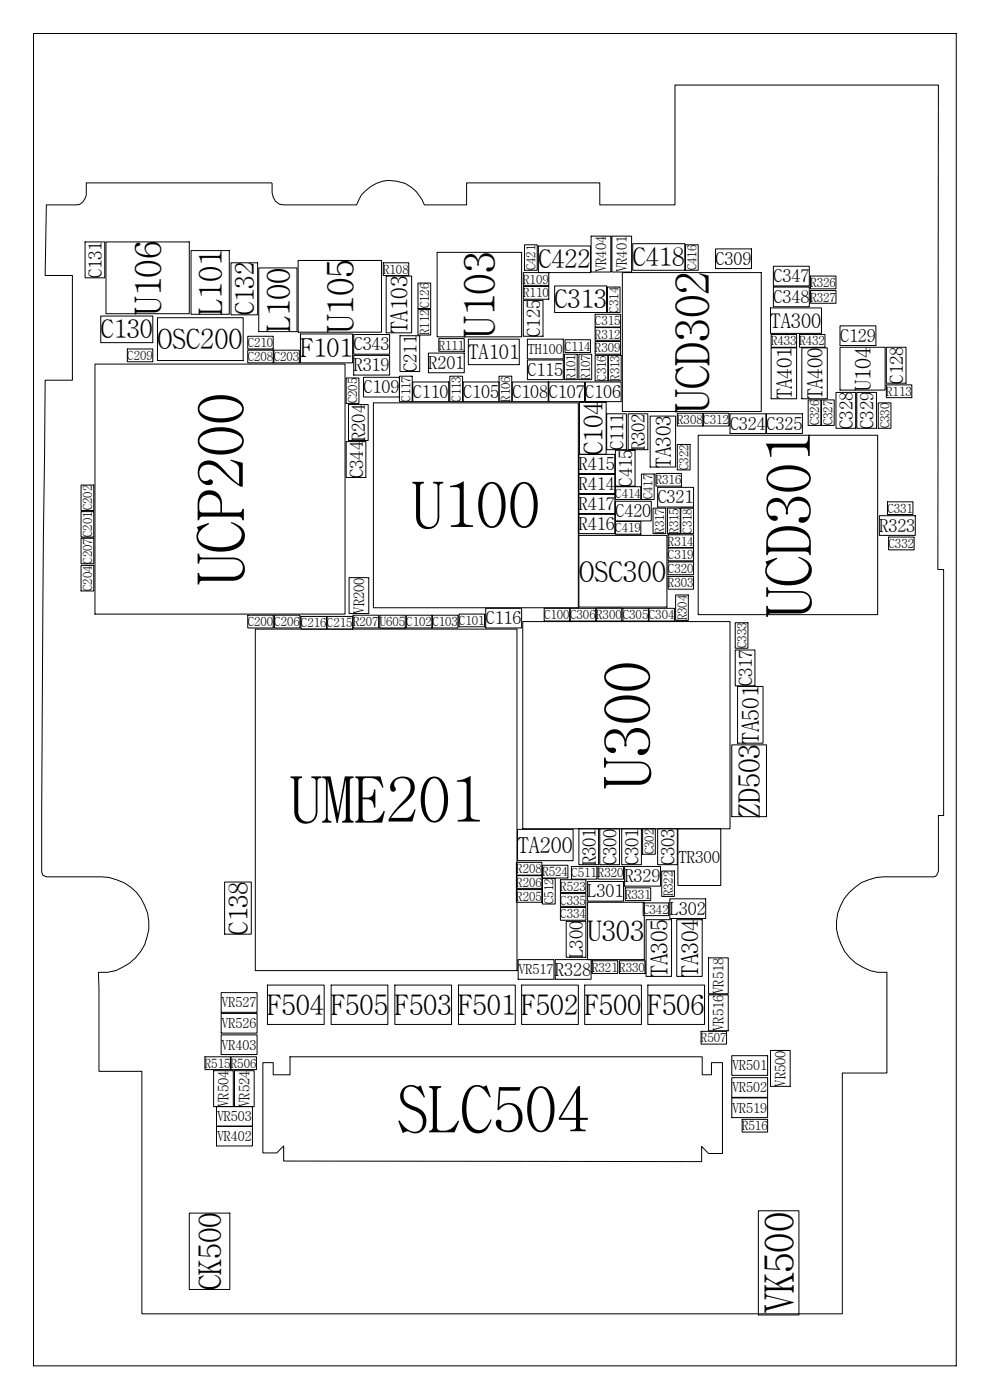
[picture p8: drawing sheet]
<svg xmlns="http://www.w3.org/2000/svg" width="297mm" height="420mm" viewBox="0 0 297 420" stroke-linecap="round" stroke-linejoin="round" font-family="sans-serif">
<g fill="none" stroke="#000" stroke-width=".3">
<path d="M10.1 10.1h276.8v399.8h-276.8zM13.9 61.5h9a3.3 3.3 0 0 0 3-3v-3.6h55.6l.1 .2a5.4 5.4 0 0 0 2.3 6.2l1.4 .2h21.7a10.7 10.7 0 0 1 10.2-7.4 10.7 10.7 0 0 1 10.1 7.4h12.7v-6.6h40v6.6h22.5v-36h79.1l-.2 145.4h1.7v73.9h-1.5v16.6l-.2 .5a1.53 1.53 0 0 1-1.2 1.2h-15a14.4 14.4 0 0 0-13.5 10 14.4 14.4 0 0 0 5 15.9 13.2 13.2 0 0 0 9.4 2.8v30.2h-13.4v72.3h-210.1v-72.8h-12.9l-.2-29.7a12.5 12.5 0 0 0 9.4-2.8 14.4 14.4 0 0 0 5.1-16 14.4 14.4 0 0 0-13.6-9.9h-16.5l-.4-.1a1.17 1.17 0 0 1-1-1.2l.3-78 .7-69.7h8.2v-31.4h-8.2zM25.5 72.6h5.9v10.8h-5.9zM31.8 72.6h25v21.5h-25zM57.3 75.2h11.5v19.1h-11.5zM69.3 78.9h8v15.6h-8zM89.5 78.2h25v21.5h-25zM115 78.9h7.6v3.8h-7.6zM131.1 75.7h25.4v25.4h-25.4zM157.4 73.5h3.8v7.6h-3.8zM161.5 73.8h15.7v8h-15.7zM177.4 70.9h5.9v10.7h-5.9z"/>
<path d="M183.6 70.9h5.9v10.7h-5.9zM189.8 73.1h15.7v8h-15.7zM205.7 73.5h3.8v7.6h-3.8zM214.7 74.7h10.8v5.9h-10.8zM232.1 79.9h10.7v5.9h-10.7zM30.2 94.8h15.6v8h-15.6zM47.2 95.4h25.8v12.8h-25.8zM77.6 80.4h11.5v19.1h-11.5zM115.9 82.8h7.6v17.1h-7.6zM125.4 84.9h3.8v7.7h-3.8zM125.4 92.9h3.8v7.7h-3.8zM157 90.1h5.9v10.8h-5.9z"/>
<path d="M157 81.8h7.7v3.8h-7.7zM157 86h7.7v3.8h-7.7zM166.4 85.8h15.6v8h-15.6zM178.6 94.3h7.6v3.9h-7.6zM178.6 98.3h7.6v3.8h-7.6zM182.2 86.1h3.8v7.7h-3.8zM186.7 81.8h41.7v41.7h-41.7zM231.2 92.4h15.3v7.7h-15.3zM232.1 86.1h10.7v6h-10.7zM243.2 82.8h7.6v3.9h-7.6zM243.2 87.2h7.6v3.8h-7.6zM252 97.8h10.8v5.9h-10.8z"/>
<path d="M28.5 109.3h75v75h-75zM38.2 104.7h7.6v3.9h-7.6zM74.3 105.1h7.7v3.8h-7.7zM74.3 100.9h7.7v3.8h-7.7zM82.2 105.1h7.6v3.8h-7.6zM90.1 100.2h15.7v8.7h-15.7zM103.9 113.4h3.8v7.7h-3.8zM106.1 100.4h10.8v5.9h-10.8zM106.1 106.7h10.8v5.9h-10.8zM109.1 113.2h10.7v5.9h-10.7zM119.8 112.9h3.9v7.6h-3.9zM120 100.8h5.9v10.7h-5.9z"/>
<path d="M123.8 114.6h10.8v5.9h-10.8zM128.5 106h10.8v5.9h-10.8zM131.7 101.6h7.6v3.8h-7.6zM135 112.9h3.8v7.6h-3.8zM139 114.6h10.7v5.9h-10.7zM140.5 101.8h15.3v7.6h-15.3zM149.7 112.9h3.8v7.6h-3.8zM153.7 114.6h10.8v5.9h-10.8zM158.2 108h10.8v5.9h-10.8zM158.2 101.8h10.8v5.9h-10.8zM164.7 114.6h10.7v5.9h-10.7zM169.4 106.3h3.8v7.6h-3.8z"/>
<path d="M169.5 102h7.7v3.8h-7.7zM173.7 106.3h3.8v7.6h-3.8zM175.6 114.6h10.8v5.9h-10.8zM178.6 106.7h3.8v7.6h-3.8zM178.6 102.5h7.6v3.8h-7.6zM182.6 106.7h3.8v7.6h-3.8zM231.4 100.4h7.6v3.8h-7.6zM231.4 104.4h7.6v15.3h-7.6zM239.9 100.4h7.6v3.8h-7.6zM240.6 104.4h7.6v15.3h-7.6zM250.8 117.8h5.9v10.7h-5.9zM252 104.2h13.6v12.9h-13.6z"/>
<path d="M257.1 117.8h5.9v10.7h-5.9zM265.9 104.2h5.9v10.8h-5.9zM265.9 115.5h7.7v3.8h-7.7zM103.9 132.5h5.9v10.8h-5.9zM104.6 121.4h5.9v10.8h-5.9zM112 120.9h61.5v61.5h-61.5zM173.7 136.4h10.8v5.9h-10.8zM173.9 120.7h8v15.7h-8zM182 124.2h5.9v10.8h-5.9zM184.6 135.1h5.9v10.8h-5.9zM188.5 124.2h5.9v10.8h-5.9zM195.1 124.9h7.6v15.3h-7.6z"/>
<path d="M203.2 133.4h3.9v7.6h-3.9zM203.2 124h7.7v3.8h-7.7zM209.5 130.6h53.8v53.9h-53.8zM211.1 124h7.6v3.8h-7.6zM219 124.2h10.8v5.9h-10.8zM230 124.2h10.7v5.9h-10.7zM242.5 120h3.8v7.7h-3.8zM246.5 120h3.8v7.7h-3.8zM263.5 120.9h3.8v7.6h-3.8zM24.3 153.5h3.8v7.7h-3.8zM24.3 145.6h3.8v7.6h-3.8zM173.7 142.3h10.8v5.9h-10.8z"/>
<path d="M173.7 154.2h10.8v5.9h-10.8zM173.7 148.3h10.8v5.9h-10.8zM184.6 146.1h7.7v3.8h-7.7zM184.6 156.5h7.7v3.8h-7.7zM184.6 150.4h10.8v5.9h-10.8zM192.4 142.3h3.9v7.6h-3.9zM195.9 152.5h3.8v7.6h-3.8zM196.8 142.1h7.6v3.8h-7.6zM197.3 146.3h10.8v5.9h-10.8zM200.3 152.5h3.8v7.6h-3.8zM204.3 152.5h3.8v7.6h-3.8zM263.8 154.8h10.8v5.9h-10.8z"/>
<path d="M266.3 150.6h7.6v3.8h-7.6zM24.3 169.7h3.8v7.7h-3.8zM24.3 161.5h3.8v7.7h-3.8zM104.7 173.4h5.9v10.7h-5.9zM173.7 160.7h26.4v21.5h-26.4zM200.4 164.5h7.7v3.8h-7.7zM200.4 168.7h7.7v3.8h-7.7zM200.4 173h7.7v3.8h-7.7zM200.4 160.5h7.7v3.8h-7.7zM202.7 178.6h3.8v7.6h-3.8zM266.6 161.2h7.7v3.8h-7.7zM74.3 184.6h7.7v3.9h-7.7z"/>
<path d="M76.6 188.8h78.5v102.5h-78.5zM82.3 184.6h7.7v3.9h-7.7zM90.3 185h7.7v3.8h-7.7zM98.1 185h7.7v3.8h-7.7zM106 184.6h7.6v3.9h-7.6zM113.9 184.6h7.7v3.9h-7.7zM121.9 184.6h7.7v3.9h-7.7zM129.8 184.6h7.6v3.9h-7.6zM137.8 184.3h7.6v3.8h-7.6zM145.7 182.6h10.8v5.9h-10.8zM156.8 186.5h62.2v62.2h-62.2zM163.3 182.6h7.6v3.8h-7.6z"/>
<path d="M171.1 182.6h7.6v3.8h-7.6zM178.9 182.6h7.6v3.8h-7.6zM186.9 182.6h7.6v3.8h-7.6zM194.7 182.6h7.7v3.8h-7.7zM220.6 195.1h5.9v10.7h-5.9zM220.6 186.9h3.8v7.6h-3.8zM221.3 206h7.6v17h-7.6zM219.6 223.5h10.4v21.6h-10.4zM154.9 258.8h7.7v3.8h-7.7zM155.3 248.9h16.7v9.4h-16.7zM162.8 259.7h7.6v3.8h-7.6zM173.7 248.7h5.9v10.8h-5.9z"/>
<path d="M180 248.7h5.9v10.8h-5.9zM186.5 248.7h5.9v10.8h-5.9zM192.8 248.7h3.8v7.7h-3.8zM197.3 248.7h5.9v10.8h-5.9zM203.4 248.7h12.9v17h-12.9zM67.4 264.7h8v15.7h-8zM154.9 267h7.7v3.8h-7.7zM154.9 262.8h7.7v3.8h-7.7zM162.8 263.7h3.8v7.6h-3.8zM168.1 272.4h7.7v3.8h-7.7zM168.1 268.2h7.7v3.8h-7.7zM168.1 264h7.7v3.8h-7.7z"/>
<path d="M169.9 276.5h5.9v10.8h-5.9zM171.4 260h7.7v3.8h-7.7zM176.3 264.5h10.8v5.9h-10.8zM176.3 270.8h17v17.2h-17zM179.4 260h7.7v3.8h-7.7zM187.4 260h10.8v5.9h-10.8zM187.6 266.4h7.6v3.9h-7.6zM193 271h7.6v3.8h-7.6zM193.8 276h7.7v17h-7.7zM198.5 261.4h3.9v7.6h-3.9zM201 269.7h10.7v6h-10.7zM203.1 276h7.6v17h-7.6z"/>
<path d="M66.4 297.9h10.7v5.9h-10.7zM80.2 295.6h17.1v11.8h-17.1zM99.4 295.6h17v11.8h-17zM118.5 295.6h17v11.8h-17zM137.6 295.6h17v11.8h-17zM155.5 288h10.7v5.9h-10.7zM156.5 295.6h17v11.8h-17zM166.6 288h10.8v5.9h-10.8zM175.4 295.6h17v11.8h-17zM177.7 288.3h7.6v3.9h-7.6zM185.9 288.3h7.6v3.9h-7.6zM194.4 295.6h17v11.8h-17z"/>
<path d="M212.6 298.6h5.9v10.8h-5.9zM212.6 287.5h5.9v10.7h-5.9zM61.5 317.2h7.6v3.8h-7.6zM66.4 310.6h10.7v5.9h-10.7zM66.4 304.1h10.7v5.9h-10.7zM69.3 317.2h7.6v3.8h-7.6zM78.9 318.9h3.1v3.7h5v-5.4h123.7v5.4h2.8v-3.7h3.3v27.3h-4.2l-2.1-2.1v4.5l-125.4-.2v-4.5l-2.1 2.1h-4.1zM210.4 309.5h7.6v3.9h-7.6zM219.6 316.8h10.7v5.9h-10.7zM231.2 315.3h5.9v10.7h-5.9zM64.1 321.3h5.9v10.8h-5.9zM65 338h10.7v5.9h-10.7z"/>
<path d="M65 332.1h10.7v5.9h-10.7zM70.4 321.3h5.9v10.8h-5.9zM219.6 323.4h10.7v5.9h-10.7zM219.6 329.5h10.7v5.9h-10.7zM222.7 335.9h7.6v3.8h-7.6zM56.8 364.1h12.2v22.9h-12.2zM227.5 363.4h12.2v31.2h-12.2z"/>
</g>
<g font-size="19.3">
<text x="123.5" y="158.5">U100</text>
<text x="73.2" y="175.7" transform="rotate(-90 73.2 175.7)">UCP200</text>
<text x="195.1" y="236.9" transform="rotate(-90 195.1 236.9)">U300</text>
<text x="86.9" y="246.9">UME201</text>
<text x="118.9" y="339.8">SLC504</text>
</g>
<text font-size="18.6" x="243.3" y="185.4" transform="rotate(-90 243.3 185.4)">UCD301</text>
<text font-size="14.2" x="212.9" y="124" transform="rotate(-90 212.9 124)">UCD302</text>
<text font-size="13" x="148.6" y="101.5" transform="rotate(-90 148.6 101.5)">U103</text>
<text font-size="12.2" x="238.2" y="394.2" transform="rotate(-90 238.2 394.2)">VK500</text>
<g font-size="11.1">
<text x="48.5" y="94.5" transform="rotate(-90 48.5 94.5)">U106</text>
<text x="106.1" y="100.1" transform="rotate(-90 106.1 100.1)">U105</text>
</g>
<g font-size="9.7">
<text x="66.7" y="94.5" transform="rotate(-90 66.7 94.5)">L101</text>
<text x="87" y="99.7" transform="rotate(-90 87 99.7)">L100</text>
</g>
<text font-size="9.4" x="66.4" y="387.3" transform="rotate(-90 66.4 387.3)">CK500</text>
<text font-size="8.9" x="228" y="245.4" transform="rotate(-90 228 245.4)">ZD503</text>
<text font-size="8.7" x="173.9" y="174.5">OSC300</text>
<g font-size="8.5">
<text x="47.3" y="104.8">OSC200</text>
<text x="176.3" y="282.4">U303</text>
<text x="80.2" y="304.5">F504 F505</text>
<text x="118.5" y="304.5">F503</text>
<text x="137.6" y="304.5">F501 F502</text>
<text x="175.4" y="304.5">F500</text>
<text x="194.4" y="304.5">F506</text>
</g>
<g font-size="8">
<text x="76.3" y="94.7" transform="rotate(-90 76.3 94.7)">C132</text>
<text x="180.8" y="136.5" transform="rotate(-90 180.8 136.5)">C104</text>
<text x="74.4" y="280.5" transform="rotate(-90 74.4 280.5)">C138</text>
</g>
<g font-size="7.8">
<text x="161.5" y="80.5">C422</text>
<text x="189.8" y="79.8">C418</text>
<text x="166.4" y="92.5">C313</text>
<text x="30.2" y="101.6">C130</text>
<text x="90.1" y="107.3">F101</text>
</g>
<g font-size="6.9">
<text x="122.3" y="100" transform="rotate(-90 122.3 100)">TA103</text>
<text x="227.7" y="223.2" transform="rotate(-90 227.7 223.2)">TA501</text>
<text x="200.3" y="293.2" transform="rotate(-90 200.3 293.2)">TA305</text>
<text x="209.5" y="293.2" transform="rotate(-90 209.5 293.2)">TA304</text>
</g>
<g font-size="6.6">
<text x="261.3" y="117.2" transform="rotate(-90 261.3 117.2)">U104</text>
<text x="155.4" y="256">TA200</text>
</g>
<g font-size="6.3">
<text x="237.5" y="119.9" transform="rotate(-90 237.5 119.9)">TA401</text>
<text x="246.7" y="119.9" transform="rotate(-90 246.7 119.9)">TA400</text>
<text x="201.2" y="140.4" transform="rotate(-90 201.2 140.4)">TA303</text>
</g>
<g font-size="6.1">
<text x="231.2" y="98.3">TA300</text>
<text x="140.5" y="107.7">TA101</text>
</g>
<g font-size="5.6">
<text x="30.6" y="83.5" transform="rotate(-90 30.6 83.5)">C131</text>
<text x="162.1" y="101.1" transform="rotate(-90 162.1 101.1)">C125</text>
<text x="125.1" y="111.7" transform="rotate(-90 125.1 111.7)">C211</text>
<text x="271" y="115.1" transform="rotate(-90 271 115.1)">C128</text>
<text x="255.9" y="128.7" transform="rotate(-90 255.9 128.7)">C328</text>
<text x="262.1" y="128.7" transform="rotate(-90 262.1 128.7)">C329</text>
<text x="109.6" y="132.4" transform="rotate(-90 109.6 132.4)">R204</text>
<text x="187.1" y="135.1" transform="rotate(-90 187.1 135.1)">C111</text>
<text x="193.5" y="135.1" transform="rotate(-90 193.5 135.1)">R302</text>
<text x="108.9" y="143.5" transform="rotate(-90 108.9 143.5)">C344</text>
<text x="189.7" y="146.1" transform="rotate(-90 189.7 146.1)">C415</text>
<text x="225.6" y="206" transform="rotate(-90 225.6 206)">C317</text>
<text x="178.7" y="259.7" transform="rotate(-90 178.7 259.7)">R301</text>
<text x="185" y="259.7" transform="rotate(-90 185 259.7)">C300</text>
<text x="191.6" y="259.7" transform="rotate(-90 191.6 259.7)">C301</text>
<text x="202.4" y="259.7" transform="rotate(-90 202.4 259.7)">C303</text>
<text x="174.9" y="287.5" transform="rotate(-90 174.9 287.5)">L300</text>
</g>
<g font-size="5.4">
<text x="214.7" y="79.5">C309</text>
<text x="232.1" y="84.7">C347</text>
<text x="232.1" y="90.9">C348</text>
<text x="106.1" y="105.2">C343</text>
<text x="252.1" y="102.6">C129</text>
<text x="106.1" y="111.4">R319</text>
<text x="128.5" y="110.7">R201</text>
<text x="158.2" y="112.8">C115</text>
<text x="109.1" y="118">C109</text>
<text x="123.8" y="119.4">C110</text>
<text x="139" y="119.4">C105</text>
<text x="153.7" y="119.4">C108</text>
<text x="164.7" y="119.4">C107</text>
<text x="175.6" y="119.4">C106</text>
<text x="219" y="129">C324C325</text>
<text x="173.7" y="141.1">R415</text>
<text x="173.7" y="147">R414</text>
<text x="173.7" y="153.1">R417</text>
<text x="184.7" y="155.2">C420</text>
<text x="197.3" y="151">C321</text>
<text x="173.7" y="159">R416</text>
<text x="263.9" y="159.6">R323</text>
<text x="145.7" y="187.3">C116</text>
<text x="176.3" y="269.3">L301</text>
<text x="187.4" y="264.8">R329</text>
<text x="201" y="274.5">L302</text>
<text x="166.6" y="292.8">R328</text>
</g>
<text font-size="5" x="203.5" y="259">TR300</text>
<g font-size="4.3">
<text x="181.8" y="81.7" transform="rotate(-90 181.8 81.7)">VR404</text>
<text x="188.1" y="81.7" transform="rotate(-90 188.1 81.7)">VR401</text>
<text x="109.2" y="184.2" transform="rotate(-90 109.2 184.2)">VR200</text>
<text x="217.1" y="298.3" transform="rotate(-90 217.1 298.3)">VR518</text>
<text x="217.1" y="309.4" transform="rotate(-90 217.1 309.4)">VR516</text>
<text x="235.7" y="326.1" transform="rotate(-90 235.7 326.1)">VR500</text>
<text x="68.6" y="332.2" transform="rotate(-90 68.6 332.2)">VR504</text>
<text x="74.8" y="332.2" transform="rotate(-90 74.8 332.2)">VR524</text>
</g>
<g font-size="4.2">
<text x="158.4" y="106.2">TH100</text>
<text x="155.6" y="292.4">VR517</text>
<text x="66.5" y="302.3">VR527</text>
<text x="66.5" y="308.6">VR526</text>
<text x="66.5" y="315">VR403</text>
<text x="219.7" y="321.3">VR501</text>
<text x="219.7" y="327.9">VR502</text>
<text x="219.7" y="333.9">VR519</text>
<text x="65.1" y="336.6">VR503</text>
<text x="65.1" y="342.5">VR402</text>
</g>
<g font-size="3.8">
<text x="115" y="82.1">R108</text>
<text x="160.7" y="81.1" transform="rotate(-90 160.7 81.1)">C421</text>
<text x="209" y="81.1" transform="rotate(-90 209 81.1)">C416</text>
<text x="157" y="85.1">R109</text>
<text x="157" y="89.3">R110</text>
<text x="243.1" y="86.1">R326</text>
<text x="128.8" y="92.6" transform="rotate(-90 128.8 92.6)">C126</text>
<text x="185.5" y="93.8" transform="rotate(-90 185.5 93.8)">C314</text>
<text x="243.1" y="90.5">R327</text>
<text x="128.8" y="100.6" transform="rotate(-90 128.8 100.6)">R112</text>
<text x="178.5" y="101.6">R312</text>
<text x="178.5" y="97.6">C315</text>
<text x="74.3" y="104.2">C210</text>
<text x="131.6" y="104.9">R111</text>
<text x="169.5" y="105.2">C114</text>
<text x="178.5" y="105.8">R309</text>
<text x="231.3" y="103.7">R433</text>
<text x="239.8" y="103.7">R432</text>
<text x="38.2" y="108">C209</text>
<text x="74.3" y="108.4">C208</text>
<text x="82.1" y="108.4">C203</text>
<text x="172.7" y="113.9" transform="rotate(-90 172.7 113.9)">R101</text>
<text x="177" y="113.9" transform="rotate(-90 177 113.9)">R107</text>
<text x="181.9" y="114.3" transform="rotate(-90 181.9 114.3)">C316</text>
<text x="185.9" y="114.3" transform="rotate(-90 185.9 114.3)">R313</text>
<text x="265.9" y="118.8">R113</text>
<text x="107.2" y="121.1" transform="rotate(-90 107.2 121.1)">C205</text>
<text x="123.2" y="120.5" transform="rotate(-90 123.2 120.5)">C117</text>
<text x="138.3" y="120.5" transform="rotate(-90 138.3 120.5)">C113</text>
<text x="153.1" y="120.5" transform="rotate(-90 153.1 120.5)">R106</text>
<text x="203.2" y="127.3">R308</text>
<text x="211" y="127.3">C312</text>
<text x="245.8" y="127.7" transform="rotate(-90 245.8 127.7)">C326</text>
<text x="249.8" y="127.7" transform="rotate(-90 249.8 127.7)">C327</text>
<text x="266.8" y="128.5" transform="rotate(-90 266.8 128.5)">C330</text>
<text x="206.6" y="141" transform="rotate(-90 206.6 141)">C322</text>
<text x="184.6" y="149.4">C414</text>
<text x="195.8" y="149.9" transform="rotate(-90 195.8 149.9)">C417</text>
<text x="196.8" y="145.4">R316</text>
<text x="266.3" y="153.9">C331</text>
<text x="27.7" y="161.2" transform="rotate(-90 27.7 161.2)">C201C202</text>
<text x="184.6" y="159.8">C419</text>
<text x="199.3" y="160.1" transform="rotate(-90 199.3 160.1)">R317</text>
<text x="203.6" y="160.1" transform="rotate(-90 203.6 160.1)">R315</text>
<text x="207.6" y="160.1" transform="rotate(-90 207.6 160.1)">C318</text>
<text x="200.4" y="167.8">C319</text>
<text x="200.4" y="163.8">R314</text>
<text x="266.6" y="164.5">C332</text>
<text x="27.7" y="169.2" transform="rotate(-90 27.7 169.2)">C207</text>
<text x="200.4" y="171.9">C320</text>
<text x="27.7" y="177.3" transform="rotate(-90 27.7 177.3)">C204</text>
<text x="200.4" y="176.3">R303</text>
<text x="163.2" y="185.8">C100</text>
<text x="171.1" y="185.8">C306</text>
<text x="178.9" y="185.8">R300</text>
<text x="186.9" y="185.8">C305</text>
<text x="194.7" y="185.8">C304</text>
<text x="74.3" y="187.9">C200</text>
<text x="82.3" y="187.9">C206</text>
<text x="90.3" y="188.3">C216</text>
<text x="98.1" y="188.3">C215</text>
<text x="105.9" y="187.9">R207</text>
<text x="113.9" y="187.9">U605</text>
<text x="121.9" y="187.9">C102C103</text>
<text x="137.7" y="187.6">C101</text>
<text x="206.1" y="186.2" transform="rotate(-90 206.1 186.2)">R304</text>
<text x="223.9" y="194.5" transform="rotate(-90 223.9 194.5)">C333</text>
<text x="196.2" y="256.4" transform="rotate(-90 196.2 256.4)">C302</text>
<text x="154.9" y="262.1">R208</text>
<text x="162.7" y="263">R524</text>
<text x="171.4" y="263.3">C511</text>
<text x="179.4" y="263.3">R320</text>
<text x="154.9" y="266.1">R206</text>
<text x="168.1" y="267.3">R523</text>
<text x="187.6" y="269.7">R331</text>
<text x="201.9" y="269" transform="rotate(-90 201.9 269)">R322</text>
<text x="154.9" y="270.3">R205</text>
<text x="166.1" y="271.3" transform="rotate(-90 166.1 271.3)">C512</text>
<text x="168.1" y="275.6">C334</text>
<text x="168.1" y="271.5">C335</text>
<text x="193" y="274.3">C342</text>
<text x="177.7" y="291.6">R321</text>
<text x="185.8" y="291.6">R330</text>
<text x="210.3" y="312.8">R507</text>
<text x="61.5" y="320.4">R515</text>
<text x="69.3" y="320.4">R506</text>
<text x="222.7" y="339.2">R516</text>
</g>
</svg>
